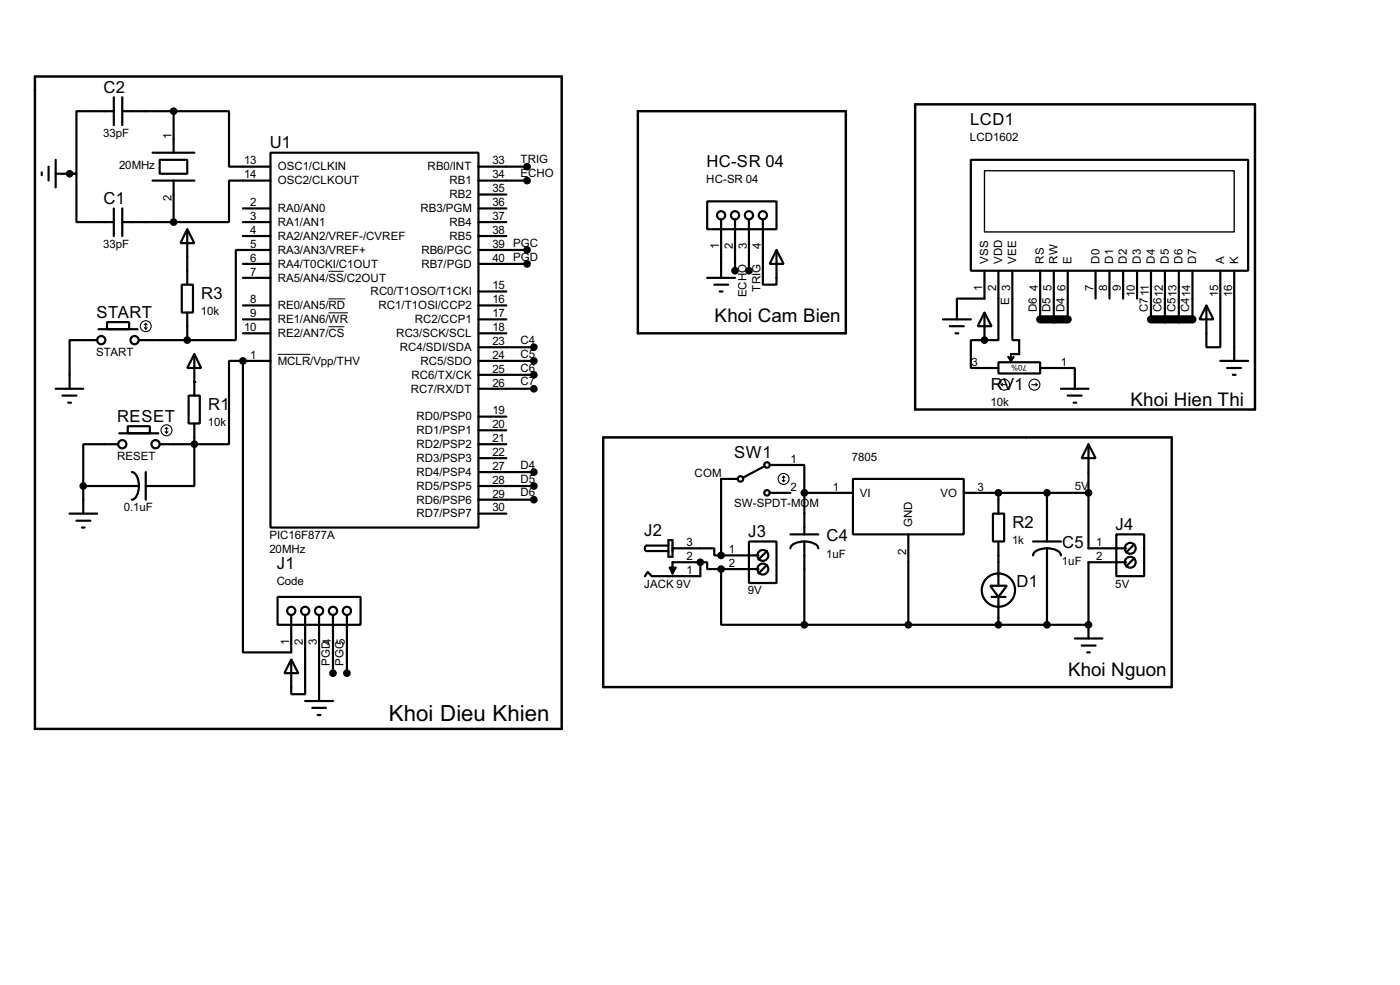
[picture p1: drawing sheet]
<svg xmlns="http://www.w3.org/2000/svg" width="256mm" height="180mm" viewBox="0 0 256 180" stroke-linecap="round" stroke-linejoin="round" font-family="sans-serif">
<path d="M190.6 58.5h5M210.9 58.5h7.6" fill="none" stroke="#000" stroke-width="1.5"/>
<g fill="none" stroke="#000" stroke-width=".4">
<path d="M20.9 17.8v5.1M22.4 17.8v5.1M7.7 31.6v.5M8.9 30.5v2.6M10.2 31.8h2.6M10.2 29.3v5M12.8 31.8h1.2v8.9h6.9M20.9 20.4h-6.9v11.4h-1.2M20.9 38.2v5M22.4 20.4h9.4M22.4 38.2v5M28 33.1h7.6"/>
<path d="M28 28h7.6M29.3 29.3h5v2.5h-5zM31.8 20.4h10.2v10.1h7.6M31.8 20.4v7.6M31.8 33.1v7.6M44.5 38.2h5.1M49.6 28h38.1v68.6h-38.1zM49.6 33.1h-7.6v7.6h-10.2M87.7 30.5h8.9M87.7 33.1h8.9M87.7 38.2h5.1M87.7 35.6h5.1"/>
<path d="M129.6 36.9h12.7v5.1h-12.7zM177.9 29.3h50.8v20.3h-50.8zM19.6 59h4.1v1.3h-4.1zM22.4 40.7h9.4M33.3 52.1h2.1v5.1h-2.1zM34.3 42l1.3 2.5h-2.5zM34.3 42v10.1M34.3 57.2v5.1M44.5 48.3h5.1M44.5 40.7h5.1M44.5 43.2h5.1M44.5 50.9h5.1"/>
<path d="M44.5 55.9h5.1M44.5 58.5h5.1M49.6 45.8h-6.4v16.5h-8.9M87.7 45.8h8.9M87.7 48.3h8.9M87.7 40.7h5.1M87.7 43.2h5.1M87.7 55.9h5.1M87.7 58.5h5.1M87.7 53.4h5.1M129.6 50.9h5.1M130.9 52.1h2.5"/>
<path d="M131.9 53.4h.5M132.1 40.2v10.7M134.7 40.2v9.4M137.2 40.2v9.4M139.8 40.2v11.9h2.5v-6.3M142.3 45.8l1.3 2.5h-2.6zM172.8 58.5h5.1M174 59.7h2.6M180.4 57.2l1.3 2.5h-2.6zM180.4 49.6v5.1h-5.1v3.8M180.4 57.2v5.1M182.9 49.6v12.7h-2.5"/>
<path d="M185.5 49.6v12.7h1.2v2.5h-1.5v1.3M190.6 49.6v8.9M193.1 49.6v8.9M195.6 49.6v8.9M200.7 49.6v5.1M203.3 49.6v5.1M205.8 49.6v5.1M208.3 49.6v5.1M210.9 49.6v8.9M213.4 49.6v8.9M216 49.6v8.9M218.5 49.6v8.9"/>
<path d="M221 55.9l1.3 2.6h-2.5zM223.6 49.6v14h-2.6v-7.7M226.1 49.6v16.5M10.2 71.2h5.1M11.5 72.4h2.5M12.5 73.7h.5M17.8 62.3h-5v8.9M18.1 60.3h7.1M21.9 79.3h7.1M23.4 78h4.1v1.3h-4.1zM25.5 62.3h8.8M34.6 72.4h2v5.1h-2z"/>
<path d="M35.6 64.8l1.3 2.6h-2.6zM35.6 64.8v7.6M35.6 77.5v3.8M44.5 66.1h-2.5v15.2h-6.4M44.5 66.1v53.3h8.9v-6.8M44.5 66.1h5.1M44.5 61h5.1M87.7 63.6h10.1M87.7 66.1h10.1M87.7 68.6h10.1M87.7 71.2h10.1M87.7 61h5.1"/>
<path d="M87.7 76.3h5.1M87.7 78.8h5.1M175.1 61h.5M180.4 62.3h-2.5v5.1h5M182.9 66.3h7.7v2.1h-7.7zM184.7 65.3l.5 .8M185.7 65.3l-.5 .8M190.6 67.4h6.3v3.8M194.4 71.2h5M195.6 72.4h2.6M196.7 73.7h.5M223.6 66.1h5.1"/>
<path d="M224.8 67.4h2.6M225.9 68.6h.5M12.8 94h5M14 95.3h2.6M15 96.6h.5M15.3 89h10.2M15.3 89v5M21.6 81.3h-6.3v7.7M24.2 86.4a2.33 2.33 0 0 1 1.3 2.6M25.5 89a2.29 2.29 0 0 1-1.3 2.5M26.7 86.4v5.1M29.3 81.3h6.3"/>
<path d="M35.6 81.3v7.7h-8.9M87.7 89h10.1M87.7 91.5h10.1M87.7 86.4h10.1M87.7 81.3h5.1M87.7 94h5.1M87.7 83.9h5.1M122.5 98.9h.7v3h-.7zM122.5 99.9h-4.1l-.2 .2v.5l.2 .3h4.1M135.2 87.7h-3.1v14M137.2 99.1h5.1v7.6h-5.1zM140 85.4l-3.8 2"/>
<path d="M141 85.1h6.4v5.1M141 90.2h3.8M144.8 97.8h5.1M147.4 99.1a3.3 3.3 0 0 1 2.4 .9l.1 .4M147.4 99.1a3.3 3.3 0 0 0-2.5 .9l-.1 .4M147.4 90.2h8.9M147.4 90.2v7.6M147.4 99.1v15.3M156.3 87.7h20.3v10.1h-20.3zM166.4 97.8v16.6M176.6 90.2h22.8M181.9 94h2.1v5.1h-2.1z"/>
<path d="M182.9 90.2v3.8M182.9 99.1v8.1M189.3 99.1h5.1M191.8 90.2v8.9M199.4 81.3l1.3 2.6h-2.5zM199.4 81.3v19.1h6.9M204.5 97.8h5.1v7.7h-5.1zM207.8 99.6l-1.5 1.5M50.9 109.3h15.2v5.1h-15.2zM55.9 112.6v14.5h-2.5v-6.4M58.5 112.6v15.7M61 112.6v10.6"/>
<path d="M63.6 112.6v10.6M122.7 103.9h1.1l-.6 1.1zM123.2 100.4h7.7v1.3h1.2M128.3 102.9h1.3v1.3h2.5M128.3 102.9v2.6h-8.9l-.7-.8-.5 .8M128.3 102.9h-5.1v2.1M132.1 104.2v10.2h15.3M132.1 101.7h6.9M132.1 104.2h6.9M140.5 100.9l-1.5 1.5M140.5 103.4l-1.5 1.6M147.4 114.4h52"/>
<path d="M181.4 107.2h3.1l-1.6 2.1zM181.7 109.3h2.5M182.9 109.3v5.1M191.8 100.4a3.2 3.2 0 0 1 2.4 .9l.2 .4M191.8 100.4a3.2 3.2 0 0 0-2.4 .9l-.1 .4M191.8 100.4v14M196.9 116.9h5.1M198.2 118.2h2.5M199.2 119.4h.5M206.3 102.9h-6.9v14M207.8 102.2l-1.5 1.5M53.4 120.7l1.3 2.5h-2.6z"/>
<path d="M55.9 128.3h5.1M57.2 129.6h2.5M58.2 130.9h.5"/>
<circle cx="132.1" cy="39.4" r=".75"/>
<circle cx="134.6" cy="39.4" r=".75"/>
<circle cx="137.2" cy="39.4" r=".75"/>
<circle cx="139.7" cy="39.4" r=".75"/>
<circle cx="18.5" cy="62.3" r=".75"/>
<circle cx="24.6" cy="62.3" r=".75"/>
<circle cx="22.4" cy="81.3" r=".75"/>
<circle cx="28.5" cy="81.3" r=".75"/>
<circle cx="135.6" cy="87.7" r=".5"/>
<circle cx="140.5" cy="85.1" r=".5"/>
<circle cx="140.5" cy="90.2" r=".5"/>
<circle cx="53.3" cy="111.8" r=".75"/>
<circle cx="55.9" cy="111.8" r=".75"/>
<circle cx="58.4" cy="111.8" r=".75"/>
<circle cx="61" cy="111.8" r=".75"/>
<circle cx="63.5" cy="111.8" r=".75"/>
<circle cx="139.7" cy="101.7" r="1"/>
<circle cx="139.7" cy="104.2" r="1"/>
<circle cx="182.9" cy="108" r="3.1"/>
<circle cx="207" cy="100.4" r="1"/>
<circle cx="207" cy="102.9" r="1"/>
</g>
<g fill="#000">
<circle cx="12.8" cy="31.8" r=".2"/>
<circle cx="35.6" cy="69.9" r=".2"/>
<circle cx="44.5" cy="66.1" r=".2"/>
<circle cx="180.4" cy="62.3" r=".2"/>
<circle cx="128.3" cy="102.9" r=".2"/>
<circle cx="132.1" cy="101.7" r=".2"/>
<circle cx="132.1" cy="104.2" r=".2"/>
<circle cx="199.4" cy="114.4" r=".2"/>
</g>
<path d="M60.2 49.7h2.8M60.2 54.7h3.1M60.2 57.3h3.6M60.2 59.8h2.9M50.9 64.9h6" fill="none" stroke="#000" stroke-width=".18"/>
<g fill="#000" stroke="#000" stroke-width=".4">
<circle cx="12.7" cy="31.8" r=".5"/>
<circle cx="31.8" cy="20.4" r=".5"/>
<circle cx="96.5" cy="33.1" r=".5"/>
<circle cx="96.5" cy="30.5" r=".5"/>
<circle cx="31.8" cy="40.7" r=".5"/>
<circle cx="96.5" cy="45.8" r=".5"/>
<circle cx="96.5" cy="48.3" r=".5"/>
<circle cx="134.6" cy="49.6" r=".5"/>
<circle cx="137.2" cy="49.6" r=".5"/>
<circle cx="34.3" cy="62.3" r=".5"/>
<circle cx="44.5" cy="66.1" r=".5"/>
<circle cx="97.8" cy="66.1" r=".5"/>
<circle cx="97.8" cy="68.6" r=".5"/>
<circle cx="97.8" cy="71.2" r=".5"/>
<circle cx="97.8" cy="63.6" r=".5"/>
<circle cx="180.3" cy="62.3" r=".5"/>
<circle cx="15.2" cy="89" r=".5"/>
<circle cx="35.6" cy="81.3" r=".5"/>
<circle cx="97.8" cy="91.5" r=".5"/>
<circle cx="97.8" cy="86.4" r=".5"/>
<circle cx="97.8" cy="89" r=".5"/>
<circle cx="147.3" cy="90.2" r=".5"/>
<circle cx="182.9" cy="90.2" r=".5"/>
<circle cx="191.8" cy="90.2" r=".5"/>
<circle cx="199.4" cy="90.2" r=".5"/>
<circle cx="128.3" cy="102.9" r=".5"/>
<circle cx="132.1" cy="104.2" r=".5"/>
<circle cx="132.1" cy="101.7" r=".5"/>
<circle cx="147.3" cy="114.4" r=".5"/>
<circle cx="166.4" cy="114.4" r=".5"/>
<circle cx="182.9" cy="114.4" r=".5"/>
<circle cx="191.8" cy="114.4" r=".5"/>
<circle cx="199.4" cy="114.4" r=".5"/>
<circle cx="61" cy="123.2" r=".5"/>
<circle cx="63.5" cy="123.2" r=".5"/>
</g>
<g fill="none" stroke="#000" stroke-width=".2">
<path d="M26.5 60l.2 .3M26.7 59.2v1.1M26.7 59.2l-.2 .3M26.7 59.2l.3 .3M27 60l-.3 .3M30.3 79l.2 .3M30.5 78.3v1M30.5 78.3l-.2 .2M30.5 78.3l.3 .2M30.8 79l-.3 .3M183.4 70.4l.3 .3M183.4 70.4h1.1"/>
<path d="M183.7 70.2l-.3 .2M189 70.4h1M189.8 70.2l.2 .2M190 70.4l-.2 .3M143.3 87.9l.3 .3M143.6 87.2v1M143.6 87.2l-.3 .2M143.6 87.2l.2 .2M143.8 87.9l-.2 .3"/>
<circle cx="26.7" cy="59.7" r="1"/>
<circle cx="30.5" cy="78.8" r="1"/>
<circle cx="183.9" cy="70.4" r="1"/>
<circle cx="189.5" cy="70.4" r="1"/>
<circle cx="143.5" cy="87.7" r="1"/>
</g>
<path d="M6.4 14h96.5v119.4h-96.5zM167.7 19.1h62.2v55.9h-62.2zM116.9 20.4h38.1v40.6h-38.1zM110.5 80.1h104.2v45.7h-104.2z" fill="none" stroke="#000" stroke-width=".45"/>
<path d="M180.4 31.3h45.7v11.2h-45.7z" fill="none" stroke="#000" stroke-width=".25"/>
<text font-size="4.6" x="71.2" y="132">Khoi Dieu Khien</text>
<g font-size="3.9">
<text x="130.9" y="59">Khoi Cam Bien</text>
<text x="207.1" y="74.3">Khoi Hien Thi</text>
<text x="195.7" y="123.8">Khoi Nguon</text>
</g>
<g font-size="3.4">
<text x="19" y="17">C2</text>
<text x="177.7" y="22.9">LCD1</text>
<text x="49.4" y="27.2">U1</text>
<text x="129.4" y="30.5">HC-SR 04</text>
<text x="19" y="37.4">C1</text>
<text x="17.7" y="58.2">START</text>
<text x="36.9" y="54.7">R3</text>
<text x="181.5" y="71.3">RV1</text>
<text x="21.5" y="77.2">RESET</text>
<text x="38.2" y="75">R1</text>
<text x="134.5" y="83.8">SW1</text>
<text x="118" y="98.1">J2</text>
<text x="137.1" y="98.3">J3</text>
<text x="151.4" y="99.1">C4</text>
<text x="185.5" y="96.6">R2</text>
<text x="194.6" y="100.4">C5</text>
<text x="204.4" y="97">J4</text>
<text x="50.7" y="104.2">J1</text>
<text x="186.2" y="107.5">D1</text>
</g>
<g font-size="2.4">
<text x="18.9" y="25">33pF</text>
<text x="31.4" y="25.4" transform="rotate(-90 31.4 25.4)">1</text>
<text x="95.3" y="29.9">TRIG</text>
<text x="177.7" y="25.9">LCD1602</text>
<text x="21.8" y="31">20MHz</text>
<text x="44.7" y="30.1">13</text>
<text x="44.7" y="32.6">14</text>
<text x="50.9" y="31.2">OSC1/CLKIN</text>
<text x="50.9" y="33.8">OSC2/CLKOUT</text>
<text x="78.3" y="31.2">RB0/INT</text>
<text x="82.3" y="33.8">RB1</text>
<text x="90.2" y="35.2">35</text>
<text x="90.2" y="32.6">34</text>
<text x="90.2" y="30.1">33</text>
<text x="95.3" y="32.5">ECHO</text>
<text x="129.4" y="33.5">HC-SR 04</text>
<text x="31.4" y="36.7" transform="rotate(-90 31.4 36.7)">2</text>
<text x="45.9" y="37.7">2</text>
<text x="45.9" y="40.2">3</text>
<text x="50.9" y="38.8">RA0/AN0</text>
<text x="50.9" y="41.3">RA1/AN1</text>
<text x="77" y="38.8">RB3/PGM</text>
<text x="82.3" y="41.3">RB4</text>
<text x="82.3" y="36.3">RB2</text>
<text x="90.2" y="40.2">37</text>
<text x="90.2" y="37.7">36</text>
<text x="18.9" y="45.3">33pF</text>
<text x="45.9" y="42.8">4</text>
<text x="45.9" y="47.9">6</text>
<text x="45.9" y="45.4">5</text>
<text x="50.9" y="43.9">RA2/AN2/VREF-/CVREF</text>
<text x="50.9" y="46.5">RA3/AN3/VREF+</text>
<text x="77.2" y="46.5">RB6/PGC</text>
<text x="82.3" y="43.9">RB5</text>
<text x="90.2" y="47.9">40 PGD</text>
<text x="90.2" y="45.4">39 PGC</text>
<text x="90.2" y="42.8">38</text>
<text x="131.7" y="45.7" transform="rotate(-90 131.7 45.7)">1</text>
<text x="134.3" y="45.7" transform="rotate(-90 134.3 45.7)">2</text>
<text x="136.8" y="45.7" transform="rotate(-90 136.8 45.7)">3</text>
<text x="139.4" y="45.7" transform="rotate(-90 139.4 45.7)">4</text>
<text x="45.9" y="50.4">7</text>
<text x="50.9" y="49">RA4/T0CKI/C1OUT</text>
<text x="50.9" y="51.5">RA5/AN4/SS/C2OUT</text>
<text x="77.2" y="49">RB7/PGD</text>
<text x="90.2" y="52.9">15</text>
<text x="139.3" y="53.4" transform="rotate(-90 139.3 53.4)">TRIG</text>
<text x="180" y="53.3" transform="rotate(-90 180 53.3)">1</text>
<text x="181.1" y="48.3" transform="rotate(-90 181.1 48.3)">VSS</text>
<text x="182.5" y="53.3" transform="rotate(-90 182.5 53.3)">2</text>
<text x="183.6" y="48.3" transform="rotate(-90 183.6 48.3)">VDD</text>
<text x="186.2" y="48.3" transform="rotate(-90 186.2 48.3)">VEE</text>
<text x="190.2" y="53.3" transform="rotate(-90 190.2 53.3)">4</text>
<text x="191.2" y="48.3" transform="rotate(-90 191.2 48.3)">RS</text>
<text x="192.6" y="53.3" transform="rotate(-90 192.6 53.3)">5</text>
<text x="193.8" y="48.3" transform="rotate(-90 193.8 48.3)">RW</text>
<text x="195.2" y="53.3" transform="rotate(-90 195.2 53.3)">6</text>
<text x="196.3" y="48.3" transform="rotate(-90 196.3 48.3)">E</text>
<text x="200.3" y="53.3" transform="rotate(-90 200.3 53.3)">7</text>
<text x="201.4" y="48.3" transform="rotate(-90 201.4 48.3)">D0</text>
<text x="202.9" y="53.3" transform="rotate(-90 202.9 53.3)">8</text>
<text x="203.9" y="48.3" transform="rotate(-90 203.9 48.3)">D1</text>
<text x="205.3" y="53.3" transform="rotate(-90 205.3 53.3)">9</text>
<text x="206.5" y="48.3" transform="rotate(-90 206.5 48.3)">D2</text>
<text x="209" y="48.3" transform="rotate(-90 209 48.3)">D3</text>
<text x="211.6" y="48.3" transform="rotate(-90 211.6 48.3)">D4</text>
<text x="214.1" y="48.3" transform="rotate(-90 214.1 48.3)">D5</text>
<text x="216.6" y="48.3" transform="rotate(-90 216.6 48.3)">D6</text>
<text x="219.2" y="48.3" transform="rotate(-90 219.2 48.3)">D7</text>
<text x="224.3" y="48.3" transform="rotate(-90 224.3 48.3)">A</text>
<text x="226.8" y="48.3" transform="rotate(-90 226.8 48.3)">K</text>
<text x="36.8" y="57.6">10k</text>
<text x="45.9" y="55.5">8</text>
<text x="45.9" y="58.1">9</text>
<text x="50.9" y="56.6">RE0/AN5/RD</text>
<text x="50.9" y="59.2">RE1/AN6/WR</text>
<text x="67.9" y="54">RC0/T1OSO/T1CKI</text>
<text x="69.3" y="56.6">RC1/T1OSI/CCP2</text>
<text x="76" y="59.2">RC2/CCP1</text>
<text x="90.2" y="55.5">16</text>
<text x="90.2" y="58.1">17</text>
<text x="136.8" y="54.4" transform="rotate(-90 136.8 54.4)">ECHO</text>
<text x="184.9" y="55.9" transform="rotate(-90 184.9 55.9)">E 3</text>
<text x="190" y="57.2" transform="rotate(-90 190 57.2)">D6</text>
<text x="192.5" y="57.2" transform="rotate(-90 192.5 57.2)">D5</text>
<text x="195" y="57.2" transform="rotate(-90 195 57.2)">D4</text>
<text x="207.9" y="54.4" transform="rotate(-90 207.9 54.4)">10</text>
<text x="210.3" y="57.2" transform="rotate(-90 210.3 57.2)">C711</text>
<text x="212.8" y="57.2" transform="rotate(-90 212.8 57.2)">C612</text>
<text x="215.4" y="57.2" transform="rotate(-90 215.4 57.2)">C513</text>
<text x="217.9" y="57.2" transform="rotate(-90 217.9 57.2)">C414</text>
<text x="223.2" y="54.4" transform="rotate(-90 223.2 54.4)">15</text>
<text x="225.7" y="54.4" transform="rotate(-90 225.7 54.4)">16</text>
<text x="17.6" y="65.2">START</text>
<text x="44.7" y="60.6">10</text>
<text x="45.9" y="65.6">1</text>
<text x="50.9" y="61.7">RE2/AN7/CS</text>
<text x="72.6" y="61.7">RC3/SCK/SCL</text>
<text x="73.2" y="64.2">RC4/SDI/SDA</text>
<text x="90.2" y="60.6">18</text>
<text x="90.2" y="65.6">24</text>
<text x="90.2" y="63.1">23</text>
<text x="95.3" y="63">C4</text>
<text x="95.3" y="65.5">C5</text>
<text x="50.9" y="66.7">MCLR/Vpp/THV</text>
<text x="75.2" y="71.9">RC7/RX/DT</text>
<text x="75.4" y="69.3">RC6/TX/CK</text>
<text x="77" y="66.7">RC5/SDO</text>
<text x="90.2" y="70.8">26</text>
<text x="90.2" y="68.2">25</text>
<text x="95.3" y="68">C6</text>
<text x="95.3" y="70.6">C7</text>
<text x="178" y="67">3</text>
<text x="194.4" y="67">1</text>
<text x="38.1" y="78">10k</text>
<text x="76.3" y="76.9">RD0/PSP0</text>
<text x="90.2" y="75.8">19</text>
<text x="181.5" y="74.3">10k</text>
<text x="76.3" y="79.5">RD1/PSP1</text>
<text x="76.3" y="82">RD2/PSP2</text>
<text x="90.2" y="78.3">20</text>
<text x="90.2" y="83.5">22</text>
<text x="90.2" y="80.9">21</text>
<text x="21.4" y="84.2">RESET</text>
<text x="76.3" y="89.6">RD5/PSP5</text>
<text x="76.3" y="87.1">RD4/PSP4</text>
<text x="76.3" y="84.6">RD3/PSP3</text>
<text x="90.2" y="88.5">28</text>
<text x="90.2" y="86">27</text>
<text x="95.3" y="88.4">D5</text>
<text x="95.3" y="85.8">D4</text>
<text x="127.2" y="87.3">COM</text>
<text x="144.8" y="84.7">1</text>
<text x="144.8" y="89.8">2</text>
<text x="152.6" y="89.8">1</text>
<text x="156.1" y="84.3">7805</text>
<text x="179.1" y="89.8">3</text>
<text x="196.9" y="89.6">5V</text>
<text x="22.7" y="93.6">0.1uF</text>
<text x="76.3" y="94.7">RD7/PSP7</text>
<text x="76.3" y="92.2">RD6/PSP6</text>
<text x="90.2" y="93.6">30</text>
<text x="90.2" y="91.1">29</text>
<text x="95.3" y="90.8">D6</text>
<text x="134.5" y="92.8">SW-SPDT-MOM</text>
<text x="157.5" y="90.9">VI</text>
<text x="172.3" y="90.9">VO</text>
<text x="49.4" y="101.2">20MHz</text>
<text x="49.4" y="98.7">PIC16F877A</text>
<text x="125.8" y="100">3</text>
<text x="133.5" y="101.2">1</text>
<text x="166" y="101.5" transform="rotate(-90 166 101.5)">2</text>
<text x="167.1" y="96.5" transform="rotate(-90 167.1 96.5)">GND</text>
<text x="185.4" y="99.5">1k</text>
<text x="200.8" y="100">1</text>
<text x="50.7" y="107.2">Code</text>
<text x="118" y="107.6">JACK 9V</text>
<text x="125.8" y="102.5">2</text>
<text x="125.8" y="105.1">1</text>
<text x="133.5" y="103.8">2</text>
<text x="151.4" y="102.1">1uF</text>
<text x="194.6" y="103.4">1uF</text>
<text x="200.8" y="102.5">2</text>
<text x="204.3" y="107.6">5V</text>
<text x="137" y="108.8">9V</text>
<text x="53" y="118" transform="rotate(-90 53 118)">1</text>
<text x="55.5" y="118" transform="rotate(-90 55.5 118)">2</text>
<text x="58.1" y="118" transform="rotate(-90 58.1 118)">3</text>
<text x="60.4" y="121.9" transform="rotate(-90 60.4 121.9)">PGD4</text>
<text x="63" y="121.9" transform="rotate(-90 63 121.9)">PGC5</text>
</g>
<text font-size="1.6" x="188.1" y="66.9" transform="rotate(-180 188.1 66.9)">70%</text>
</svg>
